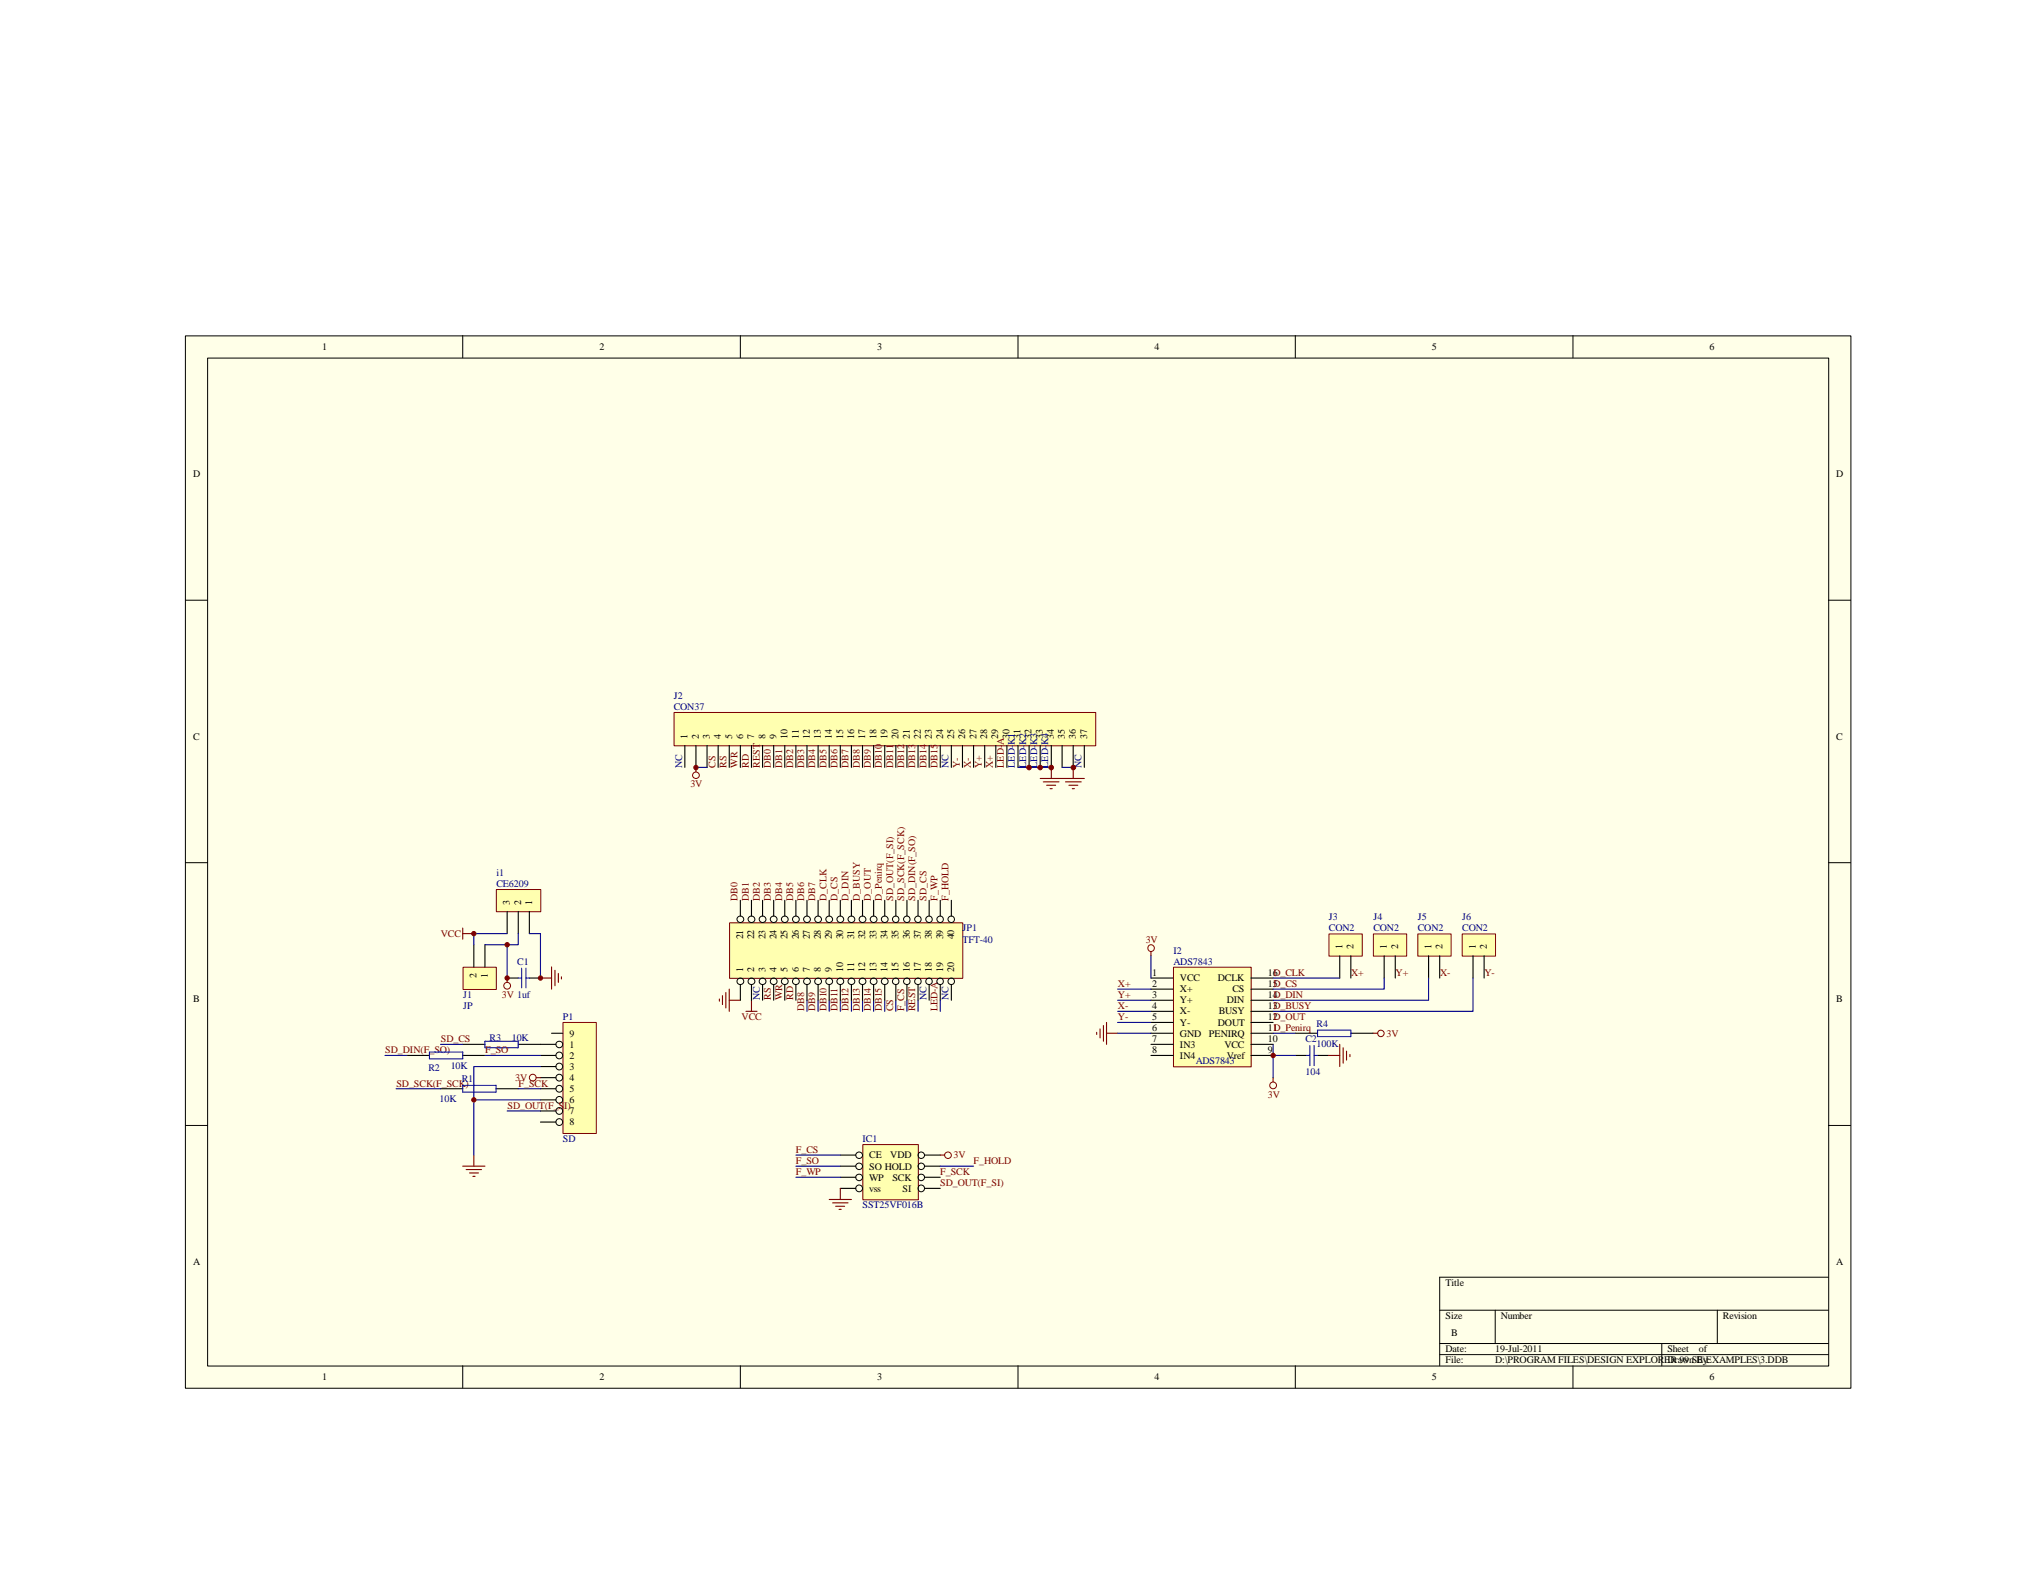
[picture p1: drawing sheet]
<svg xmlns="http://www.w3.org/2000/svg" width="279mm" height="216mm" viewBox="0 0 279 216" stroke-linecap="round" stroke-linejoin="round" font-family="sans-serif">
<path d="M25.4 46.1h228.6v144.4h-228.6z" fill="#ffffe8"/>
<g fill="none" stroke="#000" stroke-width=".14">
<path d="M25.4 46.1h228.6v144.4h-228.6zM28.5 49.1h222.5v138.4h-222.5zM63.5 46.1v3M101.6 46.1v3M139.7 46.1v3M177.8 46.1v3M215.9 46.1v3M25.4 82.4h3.1M250.9 82.4h3.1M25.4 118.4h3.1M250.9 118.4h3.1M25.4 154.5h3.1"/>
<path d="M250.9 154.5h3.1M197.6 179.8h53.3M205.2 179.8v4.6M235.7 179.8v4.6M250.9 175.3h-53.3v12.2M63.5 187.5v3M101.6 187.5v3M139.7 187.5v3M177.8 187.5v3M197.6 184.4h53.3M197.6 185.9h53.3M215.9 187.5v3"/>
<path d="M228 184.4v3.1"/>
</g>
<path d="M92.5 97.8h57.9v4.6h-57.9z" fill="#ffffb0"/>
<g fill="none" stroke="#800000" stroke-width=".14">
<path d="M92.5 97.8h57.9v4.6h-57.9z"/>
<circle cx="95.5" cy="106.4" r=".45"/>
</g>
<g fill="none" stroke="#000" stroke-width=".15">
<path d="M94 102.3v3M95.5 102.3v3M97 102.3v3M98.6 102.3v3M100.1 102.3v3M101.6 102.3v3M103.1 102.3v3M104.6 102.3v3M106.2 102.3v3M107.7 102.3v3M109.2 102.3v3M110.7 102.3v3"/>
<path d="M112.3 102.3v3M113.8 102.3v3M115.3 102.3v3M116.8 102.3v3M118.4 102.3v3M119.9 102.3v3M121.4 102.3v3M122.9 102.3v3M124.5 102.3v3M126 102.3v3M127.5 102.3v3M129 102.3v3"/>
<path d="M130.6 102.3v3M132.1 102.3v3M133.6 102.3v3M135.1 102.3v3M136.7 102.3v3M138.2 102.3v3M139.7 102.3v3M141.2 102.3v3M142.7 102.3v3M144.3 102.3v3M145.8 102.3v3M147.3 102.3v3"/>
<path d="M148.8 102.3v3"/>
</g>
<path d="M95.5 105.3h1.5M139.7 105.3h4.6M145.8 105.3h1.5" fill="none" stroke="#000080" stroke-width=".15"/>
<g fill="none" stroke="#800000" stroke-width=".15">
<path d="M95.5 105.3v.7M142.7 106.8h6.1M143.2 107.3h2.1M143.6 107.8h1.3M144.1 108.2h.3M144.3 105.3v1.5M146.2 107.3h2.2M146.7 107.8h1.2M147.2 108.2h.2M147.3 105.3v1.5M98.7 137.1v.3M99.1 136.7v1.2"/>
<path d="M99.6 136.2v2.1M100.1 135.8v3M100.1 137.3h1.5M102.4 138.8h1.5M103.1 137.3v1.5"/>
</g>
<path d="M161.1 132.8h10.6v13.6h-10.6z" fill="#ffffb0"/>
<g fill="none" stroke="#800000" stroke-width=".14">
<path d="M161 132.8h10.7v13.6h-10.7z"/>
<circle cx="158" cy="130.1" r=".46"/>
<circle cx="174.7" cy="149" r=".46"/>
</g>
<g fill="none" stroke="#000" stroke-width=".15">
<path d="M157.9 134.2h3.1M157.9 135.8h3.1M157.9 137.3h3.1M157.9 138.8h3.1M171.7 134.2h3M171.7 135.8h3M171.7 137.3h3M171.7 138.8h3M157.9 140.3h3.1M157.9 141.8h3.1M157.9 143.3h3.1M157.9 144.9h3.1"/>
<path d="M171.7 140.3h3M171.7 141.8h3M171.7 143.3h3M171.7 144.9h3M177.8 144.9h1.5M180.8 144.9h1.5"/>
</g>
<path d="M157.9 130.6v.6M150.5 141.7v.3M151 141.2v1.3M151.4 140.8v2.1M151.8 140.3v3M151.8 141.8h1.6M174.7 147.9v.6" fill="none" stroke="#800000" stroke-width=".15"/>
<path d="M153.4 135.8h4.5M153.4 137.3h4.5M153.4 138.8h4.5M157.9 131.2v3M153.4 141.8h4.5M153.4 140.3h4.5M174.7 143.3v4.6M174.7 144.9h3.1" fill="none" stroke="#000080" stroke-width=".15"/>
<path d="M179.3 144.9h.4M179.7 143.5v2.8M180.3 144.9h.5M180.3 143.5v2.8" fill="none" stroke="#00f" stroke-width=".15"/>
<circle cx="174.7" cy="144.9" r=".3" fill="#800000"/>
<g fill="none" stroke="#800000" stroke-width=".14">
<circle cx="174.7" cy="144.9" r=".3"/>
<circle cx="189.5" cy="141.8" r=".45"/>
</g>
<path d="M182.3 144.9h1.6M183.9 143.3v3.1M184.3 143.8v2.1M184.8 144.3v1.2M185.3 144.7v.3M188.4 141.8h.7" fill="none" stroke="#800000" stroke-width=".15"/>
<path d="M177.8 141.8h3M185.4 141.8h3" fill="none" stroke="#000" stroke-width=".15"/>
<path d="M180.8 141.4h4.6v.9h-4.6z" fill="none" stroke="#00f" stroke-width=".15"/>
<path d="M174.7 141.8h3.1" fill="none" stroke="#000080" stroke-width=".15"/>
<path d="M68.2 122.1h6v3h-6z" fill="#ffffb0"/>
<g fill="none" stroke="#800000" stroke-width=".14">
<path d="M68.1 122.1h6.1v3h-6.1z"/>
<circle cx="69.6" cy="135.3" r=".46"/>
</g>
<path d="M69.6 125.1v3M69.6 134.2h1.5M71.1 125.1v3M72.6 125.1v3M72.6 134.2h1.6" fill="none" stroke="#000" stroke-width=".15"/>
<path d="M69.6 134.2v.6M74.2 134.2h1.5M75.7 132.7v3.1M76.2 133.2v2.1M76.6 133.6v1.2M77 134.1v.3" fill="none" stroke="#800000" stroke-width=".15"/>
<path d="M71.1 134.2h.5M71.6 132.9v2.7M72.2 134.2h.4M72.2 132.9v2.7" fill="none" stroke="#00f" stroke-width=".15"/>
<path d="M72.6 128.1h1.6v6.1" fill="none" stroke="#000080" stroke-width=".15"/>
<path d="M77.3 140.4h4.5v15.2h-4.5z" fill="#ffffb0"/>
<g fill="none" stroke="#800000" stroke-width=".14">
<path d="M77.3 140.3h4.5v15.3h-4.5z"/>
<circle cx="73.1" cy="147.9" r=".46"/>
</g>
<g fill="none" stroke="#000" stroke-width=".14">
<circle cx="76.8" cy="144.9" r=".46"/>
<circle cx="76.8" cy="152.5" r=".46"/>
<circle cx="76.8" cy="147.9" r=".46"/>
<circle cx="76.8" cy="151" r=".46"/>
<circle cx="76.8" cy="146.4" r=".46"/>
<circle cx="76.8" cy="154" r=".46"/>
<circle cx="76.8" cy="149.4" r=".46"/>
<circle cx="76.8" cy="143.4" r=".46"/>
</g>
<path d="M74.2 143.3h2.1M74.2 144.9h2.1M74.2 146.4h2.1M74.2 147.9h2.1M74.2 149.4h2.1M74.2 151h2.1M74.2 152.5h2.1M74.2 154h2.1M75.7 141.8h1.5" fill="none" stroke="#000" stroke-width=".15"/>
<path d="M63.5 127.4v1.5M63.5 128.1h1.5M65 158.5v1.6M73.6 147.9h.6M63.5 160.1h3M64 160.5h2.1M64.4 161h1.3M64.9 161.5h.3" fill="none" stroke="#800000" stroke-width=".15"/>
<path d="M63.6 132.8h4.5v3h-4.5z" fill="#ffffb0"/>
<path d="M63.5 132.8h4.6v3h-4.6z" fill="none" stroke="#800000" stroke-width=".14"/>
<path d="M65 129.7v3M66.5 129.7v3" fill="none" stroke="#000" stroke-width=".15"/>
<path d="M69.6 128.1h-4.6v1.6M69.6 129.7v4.5M71.1 128.1v1.6h-4.6" fill="none" stroke="#000080" stroke-width=".15"/>
<circle cx="69.6" cy="129.7" r=".3" fill="#800000"/>
<circle cx="69.6" cy="129.7" r=".3" fill="none" stroke="#800000" stroke-width=".14"/>
<path d="M55.9 144.9h3M60.5 149.4h3M63.5 143.3h3M63.5 144.9h3M68.1 149.4h3M71.1 143.3h3.1" fill="none" stroke="#000" stroke-width=".15"/>
<path d="M58.9 144.4h4.6v.9h-4.6zM63.5 149h4.6v.9h-4.6zM66.5 142.9h4.6v.9h-4.6z" fill="none" stroke="#00f" stroke-width=".15"/>
<path d="M52.8 144.9h3.1M60.5 143.3h3M65 151h9.2M66.5 144.9h7.7M74.2 146.4h-9.2v12.1" fill="none" stroke="#000080" stroke-width=".15"/>
<circle cx="65" cy="151" r=".3" fill="#800000"/>
<circle cx="65" cy="151" r=".3" fill="none" stroke="#800000" stroke-width=".14"/>
<path d="M54.4 149.4h6.1M69.6 152.5h4.6M71.1 149.4h3.1" fill="none" stroke="#000080" stroke-width=".15"/>
<path d="M182.4 128.2h4.5v3h-4.5z" fill="#ffffb0"/>
<path d="M182.4 128.2h4.5v3h-4.5z" fill="none" stroke="#800000" stroke-width=".14"/>
<path d="M183.9 131.2v3M185.4 131.2v3" fill="none" stroke="#000" stroke-width=".15"/>
<path d="M188.5 128.2h4.5v3h-4.5z" fill="#ffffb0"/>
<path d="M188.5 128.2h4.5v3h-4.5z" fill="none" stroke="#800000" stroke-width=".14"/>
<path d="M189.9 131.2v3M191.5 131.2v3" fill="none" stroke="#000" stroke-width=".15"/>
<path d="M194.6 128.2h4.5v3h-4.5z" fill="#ffffb0"/>
<path d="M194.6 128.2h4.5v3h-4.5z" fill="none" stroke="#800000" stroke-width=".14"/>
<path d="M196 131.2v3M197.6 131.2v3" fill="none" stroke="#000" stroke-width=".15"/>
<path d="M200.7 128.2h4.5v3h-4.5z" fill="#ffffb0"/>
<path d="M200.7 128.2h4.5v3h-4.5z" fill="none" stroke="#800000" stroke-width=".14"/>
<path d="M202.1 131.2v3M203.7 131.2v3" fill="none" stroke="#000" stroke-width=".15"/>
<g fill="none" stroke="#000080" stroke-width=".15">
<path d="M110.7 137.3v1.5M112.3 137.3v1.5M113.8 137.3v1.5M115.3 137.3v1.5M116.8 137.3v1.5M118.4 137.3v1.5M119.9 137.3v1.5M121.4 137.3v1.5M122.9 137.3v1.5M174.7 134.2h9.2M189.9 134.2v1.6h-15.2M196 134.2v3.1h-21.3"/>
<path d="M202.1 134.2v4.6h-27.4"/>
</g>
<circle cx="141.2" cy="105.3" r=".31" fill="#800000"/>
<circle cx="141.2" cy="105.3" r=".31" fill="none" stroke="#800000" stroke-width=".14"/>
<circle cx="142.7" cy="105.3" r=".31" fill="#800000"/>
<circle cx="142.7" cy="105.3" r=".31" fill="none" stroke="#800000" stroke-width=".14"/>
<path d="M124.5 137.3v1.5" fill="none" stroke="#000080" stroke-width=".15"/>
<circle cx="147.3" cy="105.3" r=".32" fill="#800000"/>
<circle cx="147.3" cy="105.3" r=".32" fill="none" stroke="#800000" stroke-width=".14"/>
<circle cx="144.3" cy="105.3" r=".31" fill="#800000"/>
<circle cx="144.3" cy="105.3" r=".31" fill="none" stroke="#800000" stroke-width=".14"/>
<circle cx="74.2" cy="134.2" r=".3" fill="#800000"/>
<circle cx="74.2" cy="134.2" r=".3" fill="none" stroke="#800000" stroke-width=".14"/>
<circle cx="65" cy="128.1" r=".3" fill="#800000"/>
<circle cx="65" cy="128.1" r=".3" fill="none" stroke="#800000" stroke-width=".14"/>
<circle cx="95.5" cy="105.3" r=".3" fill="#800000"/>
<circle cx="95.5" cy="105.3" r=".3" fill="none" stroke="#800000" stroke-width=".14"/>
<circle cx="69.6" cy="134.2" r=".3" fill="#800000"/>
<circle cx="69.6" cy="134.2" r=".3" fill="none" stroke="#800000" stroke-width=".14"/>
<path d="M118.4 157.1h7.6v7.6h-7.6z" fill="#ffffb0"/>
<g fill="none" stroke="#800000" stroke-width=".14">
<path d="M118.4 157.1h7.6v7.6h-7.6z"/>
<circle cx="130.1" cy="158.6" r=".45"/>
</g>
<g fill="none" stroke="#000" stroke-width=".14">
<circle cx="117.9" cy="158.6" r=".45"/>
<circle cx="126.4" cy="158.6" r=".45"/>
<circle cx="117.9" cy="163.1" r=".46"/>
<circle cx="117.9" cy="161.6" r=".46"/>
<circle cx="117.9" cy="160.1" r=".45"/>
<circle cx="126.4" cy="163.1" r=".46"/>
<circle cx="126.4" cy="161.6" r=".45"/>
<circle cx="126.4" cy="160.1" r=".45"/>
</g>
<path d="M115.3 158.5h2.1M126.9 158.5h2.1M115.3 160.1h2.1M115.3 161.6h2.1M115.3 163.1h2.1M126.9 160.1h2.1M126.9 161.6h2.1M126.9 163.1h2.1" fill="none" stroke="#000" stroke-width=".15"/>
<path d="M129 158.5h.6M113.8 164.6h3M114.3 165.1h2.1M114.7 165.6h1.2M115.1 166h.3M115.3 163.1v1.5" fill="none" stroke="#800000" stroke-width=".15"/>
<path d="M109.2 158.5h6.1M109.2 160.1h6.1M109.2 161.6h6.1M129 160.1h4.6" fill="none" stroke="#000080" stroke-width=".15"/>
<path d="M100.2 126.7h31.9v7.6h-31.9z" fill="#ffffb0"/>
<path d="M100.1 126.7h32v7.6h-32z" fill="none" stroke="#800000" stroke-width=".14"/>
<g fill="none" stroke="#000" stroke-width=".14">
<circle cx="101.6" cy="134.7" r=".46"/>
<circle cx="101.6" cy="126.2" r=".45"/>
<circle cx="103.1" cy="134.7" r=".46"/>
<circle cx="103.1" cy="126.2" r=".45"/>
<circle cx="104.7" cy="134.7" r=".46"/>
<circle cx="104.7" cy="126.2" r=".45"/>
<circle cx="106.2" cy="134.7" r=".46"/>
<circle cx="106.2" cy="126.2" r=".45"/>
<circle cx="107.7" cy="134.7" r=".46"/>
<circle cx="107.7" cy="126.2" r=".45"/>
<circle cx="109.2" cy="134.7" r=".46"/>
<circle cx="109.2" cy="126.2" r=".45"/>
<circle cx="110.8" cy="134.7" r=".46"/>
<circle cx="110.8" cy="126.2" r=".45"/>
<circle cx="112.3" cy="134.7" r=".46"/>
<circle cx="112.3" cy="126.2" r=".45"/>
<circle cx="113.8" cy="134.7" r=".46"/>
<circle cx="113.8" cy="126.2" r=".45"/>
<circle cx="115.3" cy="134.7" r=".46"/>
<circle cx="115.3" cy="126.2" r=".45"/>
<circle cx="116.8" cy="134.7" r=".46"/>
<circle cx="116.9" cy="126.2" r=".45"/>
<circle cx="118.4" cy="134.7" r=".46"/>
<circle cx="118.4" cy="126.2" r=".45"/>
<circle cx="119.9" cy="134.7" r=".46"/>
<circle cx="119.9" cy="126.2" r=".45"/>
<circle cx="121.4" cy="134.7" r=".46"/>
<circle cx="121.4" cy="126.2" r=".45"/>
<circle cx="122.9" cy="134.7" r=".44"/>
<circle cx="122.9" cy="126.2" r=".44"/>
<circle cx="124.4" cy="134.7" r=".44"/>
<circle cx="124.4" cy="126.2" r=".44"/>
<circle cx="126" cy="134.7" r=".44"/>
<circle cx="126" cy="126.2" r=".44"/>
<circle cx="127.5" cy="134.7" r=".44"/>
<circle cx="127.5" cy="126.2" r=".44"/>
<circle cx="129" cy="134.7" r=".44"/>
<circle cx="129" cy="126.2" r=".44"/>
<circle cx="130.5" cy="134.7" r=".44"/>
<circle cx="130.5" cy="126.2" r=".44"/>
</g>
<g fill="none" stroke="#000" stroke-width=".15">
<path d="M101.6 123.6v2.1M101.6 135.1v2.2M103.1 123.6v2.1M103.1 135.1v2.2M104.6 123.6v2.1M104.6 135.1v2.2M106.2 123.6v2.1M106.2 135.1v2.2M107.7 123.6v2.1M107.7 135.1v2.2M109.2 123.6v2.1M109.2 135.1v2.2"/>
<path d="M110.7 123.6v2.1M110.7 135.1v2.2M112.3 123.6v2.1M112.3 135.1v2.2M113.8 123.6v2.1M113.8 135.1v2.2M115.3 123.6v2.1M115.3 135.1v2.2M116.8 123.6v2.1M116.8 135.1v2.2M118.4 123.6v2.1M118.4 135.1v2.2"/>
<path d="M119.9 123.6v2.1M119.9 135.1v2.2M121.4 123.6v2.1M121.4 135.1v2.2M122.9 123.6v2.1M122.9 135.1v2.2M124.5 123.6v2.1M124.5 135.1v2.2M126 123.6v2.1M126 135.1v2.2M127.5 123.6v2.1M127.5 135.1v2.2"/>
<path d="M129 123.6v2.1M129 135.1v2.2M130.6 123.6v2.1M130.6 135.1v2.2"/>
</g>
<path d="M126 137.3v1.5M129 137.3v1.5" fill="none" stroke="#000080" stroke-width=".15"/>
<g font-size="1.4">
<text x="44.2" y="48">1</text>
<text x="82.3" y="48">2</text>
<text x="120.4" y="48">3</text>
<text x="158.5" y="48">4</text>
<text x="196.5" y="48">5</text>
<text x="234.6" y="48">6</text>
<text x="26.5" y="65.5">D</text>
<text x="252" y="65.5">D</text>
<text x="26.5" y="101.5">C</text>
<text x="94.4" y="101.4" transform="rotate(-90 94.4 101.4)">1</text>
<text x="95.9" y="101.4" transform="rotate(-90 95.9 101.4)">2</text>
<text x="97.4" y="101.4" transform="rotate(-90 97.4 101.4)">3</text>
<text x="98.9" y="101.4" transform="rotate(-90 98.9 101.4)">4</text>
<text x="100.5" y="101.4" transform="rotate(-90 100.5 101.4)">5</text>
<text x="102" y="101.4" transform="rotate(-90 102 101.4)">6</text>
<text x="103.5" y="101.4" transform="rotate(-90 103.5 101.4)">7</text>
<text x="105" y="101.4" transform="rotate(-90 105 101.4)">8</text>
<text x="106.6" y="101.4" transform="rotate(-90 106.6 101.4)">9</text>
<text x="108.1" y="101.4" transform="rotate(-90 108.1 101.4)">10</text>
<text x="109.6" y="101.4" transform="rotate(-90 109.6 101.4)">11</text>
<text x="111.1" y="101.4" transform="rotate(-90 111.1 101.4)">12</text>
<text x="112.6" y="101.4" transform="rotate(-90 112.6 101.4)">13</text>
<text x="114.2" y="101.4" transform="rotate(-90 114.2 101.4)">14</text>
<text x="115.7" y="101.4" transform="rotate(-90 115.7 101.4)">15</text>
<text x="117.2" y="101.4" transform="rotate(-90 117.2 101.4)">16</text>
<text x="118.7" y="101.4" transform="rotate(-90 118.7 101.4)">17</text>
<text x="120.3" y="101.4" transform="rotate(-90 120.3 101.4)">18</text>
<text x="121.8" y="101.4" transform="rotate(-90 121.8 101.4)">19</text>
<text x="123.3" y="101.4" transform="rotate(-90 123.3 101.4)">20</text>
<text x="124.8" y="101.4" transform="rotate(-90 124.8 101.4)">21</text>
<text x="126.4" y="101.4" transform="rotate(-90 126.4 101.4)">22</text>
<text x="127.9" y="101.4" transform="rotate(-90 127.9 101.4)">23</text>
<text x="129.4" y="101.4" transform="rotate(-90 129.4 101.4)">24</text>
<text x="130.9" y="101.4" transform="rotate(-90 130.9 101.4)">25</text>
<text x="132.5" y="101.4" transform="rotate(-90 132.5 101.4)">26</text>
<text x="134" y="101.4" transform="rotate(-90 134 101.4)">27</text>
<text x="135.5" y="101.4" transform="rotate(-90 135.5 101.4)">28</text>
<text x="137" y="101.4" transform="rotate(-90 137 101.4)">29</text>
<text x="138.5" y="101.4" transform="rotate(-90 138.5 101.4)">30</text>
<text x="140" y="101.4" transform="rotate(-90 140 101.4)">31</text>
<text x="141.6" y="101.4" transform="rotate(-90 141.6 101.4)">32</text>
<text x="143.1" y="101.4" transform="rotate(-90 143.1 101.4)">33</text>
<text x="144.6" y="101.4" transform="rotate(-90 144.6 101.4)">34</text>
<text x="146.1" y="101.4" transform="rotate(-90 146.1 101.4)">35</text>
<text x="147.7" y="101.4" transform="rotate(-90 147.7 101.4)">36</text>
<text x="149.2" y="101.4" transform="rotate(-90 149.2 101.4)">37</text>
<text x="252" y="101.5">C</text>
<text x="70" y="124.2" transform="rotate(-90 70 124.2)">3</text>
<text x="71.5" y="124.2" transform="rotate(-90 71.5 124.2)">2</text>
<text x="73" y="124.2" transform="rotate(-90 73 124.2)">1</text>
<text x="102" y="128.9" transform="rotate(-90 102 128.9)">21</text>
<text x="103.5" y="128.9" transform="rotate(-90 103.5 128.9)">22</text>
<text x="105" y="128.9" transform="rotate(-90 105 128.9)">23</text>
<text x="106.6" y="128.9" transform="rotate(-90 106.6 128.9)">24</text>
<text x="108.1" y="128.9" transform="rotate(-90 108.1 128.9)">25</text>
<text x="109.6" y="128.9" transform="rotate(-90 109.6 128.9)">26</text>
<text x="111.1" y="128.9" transform="rotate(-90 111.1 128.9)">27</text>
<text x="112.6" y="128.9" transform="rotate(-90 112.6 128.9)">28</text>
<text x="114.2" y="128.9" transform="rotate(-90 114.2 128.9)">29</text>
<text x="115.7" y="128.9" transform="rotate(-90 115.7 128.9)">30</text>
<text x="117.2" y="128.9" transform="rotate(-90 117.2 128.9)">31</text>
<text x="118.7" y="128.9" transform="rotate(-90 118.7 128.9)">32</text>
<text x="120.3" y="128.9" transform="rotate(-90 120.3 128.9)">33</text>
<text x="121.8" y="128.9" transform="rotate(-90 121.8 128.9)">34</text>
<text x="123.3" y="128.9" transform="rotate(-90 123.3 128.9)">35</text>
<text x="124.8" y="128.9" transform="rotate(-90 124.8 128.9)">36</text>
<text x="126.4" y="128.9" transform="rotate(-90 126.4 128.9)">37</text>
<text x="127.9" y="128.9" transform="rotate(-90 127.9 128.9)">38</text>
<text x="129.4" y="128.9" transform="rotate(-90 129.4 128.9)">39</text>
<text x="130.9" y="128.9" transform="rotate(-90 130.9 128.9)">40</text>
<text x="184.2" y="130.3" transform="rotate(-90 184.2 130.3)">1</text>
<text x="185.8" y="130.3" transform="rotate(-90 185.8 130.3)">2</text>
<text x="190.3" y="130.3" transform="rotate(-90 190.3 130.3)">1</text>
<text x="191.9" y="130.3" transform="rotate(-90 191.9 130.3)">2</text>
<text x="196.4" y="130.3" transform="rotate(-90 196.4 130.3)">1</text>
<text x="198" y="130.3" transform="rotate(-90 198 130.3)">2</text>
<text x="202.5" y="130.3" transform="rotate(-90 202.5 130.3)">1</text>
<text x="204" y="130.3" transform="rotate(-90 204 130.3)">2</text>
<text x="26.5" y="137.6">B</text>
<text x="65.4" y="134.2" transform="rotate(-90 65.4 134.2)">2</text>
<text x="66.9" y="134.2" transform="rotate(-90 66.9 134.2)">1</text>
<text x="102" y="133.3" transform="rotate(-90 102 133.3)">1</text>
<text x="103.5" y="133.3" transform="rotate(-90 103.5 133.3)">2</text>
<text x="105" y="133.3" transform="rotate(-90 105 133.3)">3</text>
<text x="106.6" y="133.3" transform="rotate(-90 106.6 133.3)">4</text>
<text x="108.1" y="133.3" transform="rotate(-90 108.1 133.3)">5</text>
<text x="109.6" y="133.3" transform="rotate(-90 109.6 133.3)">6</text>
<text x="111.1" y="133.3" transform="rotate(-90 111.1 133.3)">7</text>
<text x="112.6" y="133.3" transform="rotate(-90 112.6 133.3)">8</text>
<text x="114.2" y="133.3" transform="rotate(-90 114.2 133.3)">9</text>
<text x="115.7" y="133.3" transform="rotate(-90 115.7 133.3)">10</text>
<text x="117.2" y="133.3" transform="rotate(-90 117.2 133.3)">11</text>
<text x="118.7" y="133.3" transform="rotate(-90 118.7 133.3)">12</text>
<text x="120.3" y="133.3" transform="rotate(-90 120.3 133.3)">13</text>
<text x="121.8" y="133.3" transform="rotate(-90 121.8 133.3)">14</text>
<text x="123.3" y="133.3" transform="rotate(-90 123.3 133.3)">15</text>
<text x="124.8" y="133.3" transform="rotate(-90 124.8 133.3)">16</text>
<text x="126.4" y="133.3" transform="rotate(-90 126.4 133.3)">17</text>
<text x="127.9" y="133.3" transform="rotate(-90 127.9 133.3)">18</text>
<text x="129.4" y="133.3" transform="rotate(-90 129.4 133.3)">19</text>
<text x="130.9" y="133.3" transform="rotate(-90 130.9 133.3)">20</text>
<text x="158.1" y="133.9">1</text>
<text x="158.1" y="135.4">2</text>
<text x="158.1" y="136.9">3</text>
<text x="161.9" y="134.7">VCC</text>
<text x="161.9" y="136.2">X+</text>
<text x="161.9" y="137.7">Y+</text>
<text x="167.1" y="134.7">DCLK</text>
<text x="168.4" y="137.7">DIN</text>
<text x="169.1" y="136.2">CS</text>
<text x="174" y="136.9">14D_DIN</text>
<text x="174" y="133.9">16D_CLK</text>
<text x="174" y="135.4">15D_CS</text>
<text x="252" y="137.6">B</text>
<text x="78.1" y="143.8">1</text>
<text x="78.1" y="142.3">9</text>
<text x="158.1" y="138.5">4</text>
<text x="158.1" y="140">5</text>
<text x="158.1" y="141.5">6</text>
<text x="158.1" y="143">7</text>
<text x="161.9" y="139.2">X-</text>
<text x="161.9" y="140.8">Y-</text>
<text x="161.9" y="142.3">GND</text>
<text x="161.9" y="143.8">IN3</text>
<text x="165.9" y="142.3">PENIRQ</text>
<text x="167.1" y="140.8">DOUT</text>
<text x="167.3" y="139.2">BUSY</text>
<text x="168" y="143.8">VCC</text>
<text x="174" y="143">10</text>
<text x="174" y="138.5">13D_BUSY</text>
<text x="174" y="140">12D_OUT</text>
<text x="174" y="141.5">11D_Penirq</text>
<text x="78.1" y="145.3">2</text>
<text x="78.1" y="146.9">3</text>
<text x="78.1" y="148.4">4</text>
<text x="78.1" y="149.9">5</text>
<text x="158.1" y="144.6">8</text>
<text x="161.9" y="145.3">IN4</text>
<text x="168.4" y="145.3">Vref</text>
<text x="174" y="144.6">9</text>
<text x="78.1" y="151.4">6</text>
<text x="78.1" y="152.9">7</text>
<text x="78.1" y="154.4">8</text>
<text x="119.3" y="159">CE</text>
<text x="119.3" y="160.5">SO HOLD</text>
<text x="122.2" y="159">VDD</text>
<text x="119.3" y="162.1">WP</text>
<text x="119.3" y="163.6">vss</text>
<text x="122.5" y="162.1">SCK</text>
<text x="123.9" y="163.6">SI</text>
<text x="26.5" y="173.6">A</text>
<text x="252" y="173.6">A</text>
<text x="198.4" y="176.5">Title</text>
<text x="198.4" y="181.1">Size</text>
<text x="198.4" y="185.6">Date:</text>
<text x="199.1" y="183.3">B</text>
<text x="205.2" y="185.6">19-Jul-2011</text>
<text x="206" y="181.1">Number</text>
<text x="228.8" y="185.6">Sheet</text>
<text x="233.1" y="185.6">of</text>
<text x="236.4" y="181.1">Revision</text>
<text x="44.2" y="189.4">1</text>
<text x="82.3" y="189.4">2</text>
<text x="120.4" y="189.4">3</text>
<text x="158.5" y="189.4">4</text>
<text x="196.5" y="189.4">5</text>
<text x="198.4" y="187.1">File:</text>
<text x="205.2" y="187.1">D:\PROGRAM FILES\DESIGN EXPLORER 99 SE\EXAMPLES\3.DDB</text>
<text x="228.8" y="187.1">Drawn By:</text>
<text x="234.6" y="189.4">6</text>
</g>
<g font-size="1.4" fill="#000080">
<text x="92.5" y="95.9">J2</text>
<text x="92.5" y="97.4">CON37</text>
<text x="93.6" y="105.4" transform="rotate(-90 93.6 105.4)">NC</text>
<text x="130.2" y="105.4" transform="rotate(-90 130.2 105.4)">NC</text>
<text x="139.3" y="105.4" transform="rotate(-90 139.3 105.4)">LED-K1</text>
<text x="140.8" y="105.4" transform="rotate(-90 140.8 105.4)">LED-K2</text>
<text x="142.3" y="105.4" transform="rotate(-90 142.3 105.4)">LED-K3</text>
<text x="143.8" y="105.4" transform="rotate(-90 143.8 105.4)">LED-K4</text>
<text x="148.4" y="105.4" transform="rotate(-90 148.4 105.4)">NC</text>
<text x="68.1" y="120.2">i1</text>
<text x="68.1" y="121.8">CE6209</text>
<text x="132.1" y="127.8">JP1</text>
<text x="132.1" y="129.4">TFT-40</text>
<text x="161" y="130.9">I2</text>
<text x="182.4" y="126.3">J3</text>
<text x="182.4" y="127.8">CON2</text>
<text x="188.5" y="126.3">J4</text>
<text x="188.5" y="127.8">CON2</text>
<text x="194.6" y="126.3">J5</text>
<text x="194.6" y="127.8">CON2</text>
<text x="200.7" y="126.3">J6</text>
<text x="200.7" y="127.8">CON2</text>
<text x="63.5" y="136.9">J1</text>
<text x="71" y="132.4">C1</text>
<text x="104.3" y="137.3" transform="rotate(-90 104.3 137.3)">NC</text>
<text x="127.1" y="137.3" transform="rotate(-90 127.1 137.3)">NC</text>
<text x="130.2" y="137.3" transform="rotate(-90 130.2 137.3)">NC</text>
<text x="161" y="132.4">ADS7843</text>
<text x="63.5" y="138.5">JP</text>
<text x="67.2" y="142.9">R3</text>
<text x="70.2" y="142.9">10K</text>
<text x="77.3" y="140">P1</text>
<text x="179.2" y="143">C2</text>
<text x="180.7" y="140.9">R4</text>
<text x="180.7" y="143.6">100K</text>
<text x="58.8" y="147">R2</text>
<text x="61.8" y="146.7">10K</text>
<text x="63.4" y="148.5">R1</text>
<text x="164.1" y="146.1">ADS7843</text>
<text x="179.2" y="147.6">104</text>
<text x="60.3" y="151.3">10K</text>
<text x="77.3" y="156.7">SD</text>
<text x="118.4" y="156.7">IC1</text>
<text x="118.4" y="165.9">SST25VF016B</text>
</g>
<g font-size="1.4" fill="#800000">
<text x="98.2" y="105.4" transform="rotate(-90 98.2 105.4)">CS</text>
<text x="99.7" y="105.4" transform="rotate(-90 99.7 105.4)">RS</text>
<text x="101.2" y="105.4" transform="rotate(-90 101.2 105.4)">WR</text>
<text x="102.7" y="105.4" transform="rotate(-90 102.7 105.4)">RD</text>
<text x="104.3" y="105.4" transform="rotate(-90 104.3 105.4)">REST</text>
<text x="105.8" y="105.4" transform="rotate(-90 105.8 105.4)">DB0</text>
<text x="107.3" y="105.4" transform="rotate(-90 107.3 105.4)">DB1</text>
<text x="108.8" y="105.4" transform="rotate(-90 108.8 105.4)">DB2</text>
<text x="110.4" y="105.4" transform="rotate(-90 110.4 105.4)">DB3</text>
<text x="111.9" y="105.4" transform="rotate(-90 111.9 105.4)">DB4</text>
<text x="113.4" y="105.4" transform="rotate(-90 113.4 105.4)">DB5</text>
<text x="114.9" y="105.4" transform="rotate(-90 114.9 105.4)">DB6</text>
<text x="116.5" y="105.4" transform="rotate(-90 116.5 105.4)">DB7</text>
<text x="118" y="105.4" transform="rotate(-90 118 105.4)">DB8</text>
<text x="119.5" y="105.4" transform="rotate(-90 119.5 105.4)">DB9</text>
<text x="121" y="105.4" transform="rotate(-90 121 105.4)">DB10</text>
<text x="122.6" y="105.4" transform="rotate(-90 122.6 105.4)">DB11</text>
<text x="124.1" y="105.4" transform="rotate(-90 124.1 105.4)">DB12</text>
<text x="125.6" y="105.4" transform="rotate(-90 125.6 105.4)">DB13</text>
<text x="127.1" y="105.4" transform="rotate(-90 127.1 105.4)">DB14</text>
<text x="128.7" y="105.4" transform="rotate(-90 128.7 105.4)">DB15</text>
<text x="131.7" y="105.4" transform="rotate(-90 131.7 105.4)">Y-</text>
<text x="133.2" y="105.4" transform="rotate(-90 133.2 105.4)">X-</text>
<text x="134.7" y="105.4" transform="rotate(-90 134.7 105.4)">Y+</text>
<text x="136.2" y="105.4" transform="rotate(-90 136.2 105.4)">X+</text>
<text x="137.8" y="105.4" transform="rotate(-90 137.8 105.4)">LED-A</text>
<text x="94.7" y="108.1">3V</text>
<text x="101.2" y="123.6" transform="rotate(-90 101.2 123.6)">DB0</text>
<text x="102.7" y="123.6" transform="rotate(-90 102.7 123.6)">DB1</text>
<text x="104.3" y="123.6" transform="rotate(-90 104.3 123.6)">DB2</text>
<text x="105.8" y="123.6" transform="rotate(-90 105.8 123.6)">DB3</text>
<text x="107.3" y="123.6" transform="rotate(-90 107.3 123.6)">DB4</text>
<text x="108.8" y="123.6" transform="rotate(-90 108.8 123.6)">DB5</text>
<text x="110.4" y="123.6" transform="rotate(-90 110.4 123.6)">DB6</text>
<text x="111.9" y="123.6" transform="rotate(-90 111.9 123.6)">DB7</text>
<text x="113.4" y="123.6" transform="rotate(-90 113.4 123.6)">D_CLK</text>
<text x="114.9" y="123.6" transform="rotate(-90 114.9 123.6)">D_CS</text>
<text x="116.5" y="123.6" transform="rotate(-90 116.5 123.6)">D_DIN</text>
<text x="118" y="123.6" transform="rotate(-90 118 123.6)">D_BUSY</text>
<text x="119.5" y="123.6" transform="rotate(-90 119.5 123.6)">D_OUT</text>
<text x="121" y="123.6" transform="rotate(-90 121 123.6)">D_Penirq</text>
<text x="122.6" y="123.6" transform="rotate(-90 122.6 123.6)">SD_OUT(F_SI)</text>
<text x="124.1" y="123.6" transform="rotate(-90 124.1 123.6)">SD_SCK(F_SCK)</text>
<text x="125.6" y="123.6" transform="rotate(-90 125.6 123.6)">SD_DIN(F_SO)</text>
<text x="127.1" y="123.6" transform="rotate(-90 127.1 123.6)">SD_CS</text>
<text x="128.7" y="123.6" transform="rotate(-90 128.7 123.6)">F_WP</text>
<text x="130.2" y="123.6" transform="rotate(-90 130.2 123.6)">F_HOLD</text>
<text x="60.5" y="128.6">VCC</text>
<text x="157.2" y="129.4">3V</text>
<text x="68.9" y="136.9">3V 1uf</text>
<text x="105.8" y="137.3" transform="rotate(-90 105.8 137.3)">RS</text>
<text x="107.3" y="137.3" transform="rotate(-90 107.3 137.3)">WR</text>
<text x="108.8" y="137.3" transform="rotate(-90 108.8 137.3)">RD</text>
<text x="153.4" y="136.9">Y+</text>
<text x="153.4" y="135.4">X+</text>
<text x="185.4" y="133.9">X+</text>
<text x="191.5" y="133.9">Y+</text>
<text x="197.6" y="133.9">X-</text>
<text x="203.7" y="133.9">Y-</text>
<text x="60.5" y="143">SD_CS</text>
<text x="101.8" y="140">VCC</text>
<text x="110.4" y="138.8" transform="rotate(-90 110.4 138.8)">DB8</text>
<text x="111.9" y="138.8" transform="rotate(-90 111.9 138.8)">DB9</text>
<text x="113.4" y="138.8" transform="rotate(-90 113.4 138.8)">DB10</text>
<text x="114.9" y="138.8" transform="rotate(-90 114.9 138.8)">DB11</text>
<text x="116.5" y="138.8" transform="rotate(-90 116.5 138.8)">DB12</text>
<text x="118" y="138.8" transform="rotate(-90 118 138.8)">DB13</text>
<text x="119.5" y="138.8" transform="rotate(-90 119.5 138.8)">DB14</text>
<text x="121" y="138.8" transform="rotate(-90 121 138.8)">DB15</text>
<text x="122.6" y="138.8" transform="rotate(-90 122.6 138.8)">CS</text>
<text x="124.1" y="138.8" transform="rotate(-90 124.1 138.8)">F_CS</text>
<text x="125.6" y="138.8" transform="rotate(-90 125.6 138.8)">REST</text>
<text x="128.7" y="138.8" transform="rotate(-90 128.7 138.8)">LED-A</text>
<text x="153.4" y="140">Y-</text>
<text x="153.4" y="138.5">X-</text>
<text x="190.3" y="142.3">3V</text>
<text x="52.9" y="144.6">SD_DIN(F_SO)</text>
<text x="54.4" y="149.1">SD_SCK(F_SCK)</text>
<text x="66.6" y="144.6">F_SO</text>
<text x="70.7" y="148.4">3V</text>
<text x="71.2" y="149.1">F_SCK</text>
<text x="69.6" y="152.1">SD_OUT(F_SI)</text>
<text x="174" y="150.7">3V</text>
<text x="109.2" y="158.2">F_CS</text>
<text x="109.2" y="159.8">F_SO</text>
<text x="109.2" y="161.3">F_WP</text>
<text x="129" y="161.3">F_SCK</text>
<text x="130.9" y="159">3V</text>
<text x="133.6" y="159.8">F_HOLD</text>
<text x="129" y="162.8">SD_OUT(F_SI)</text>
</g>
</svg>
